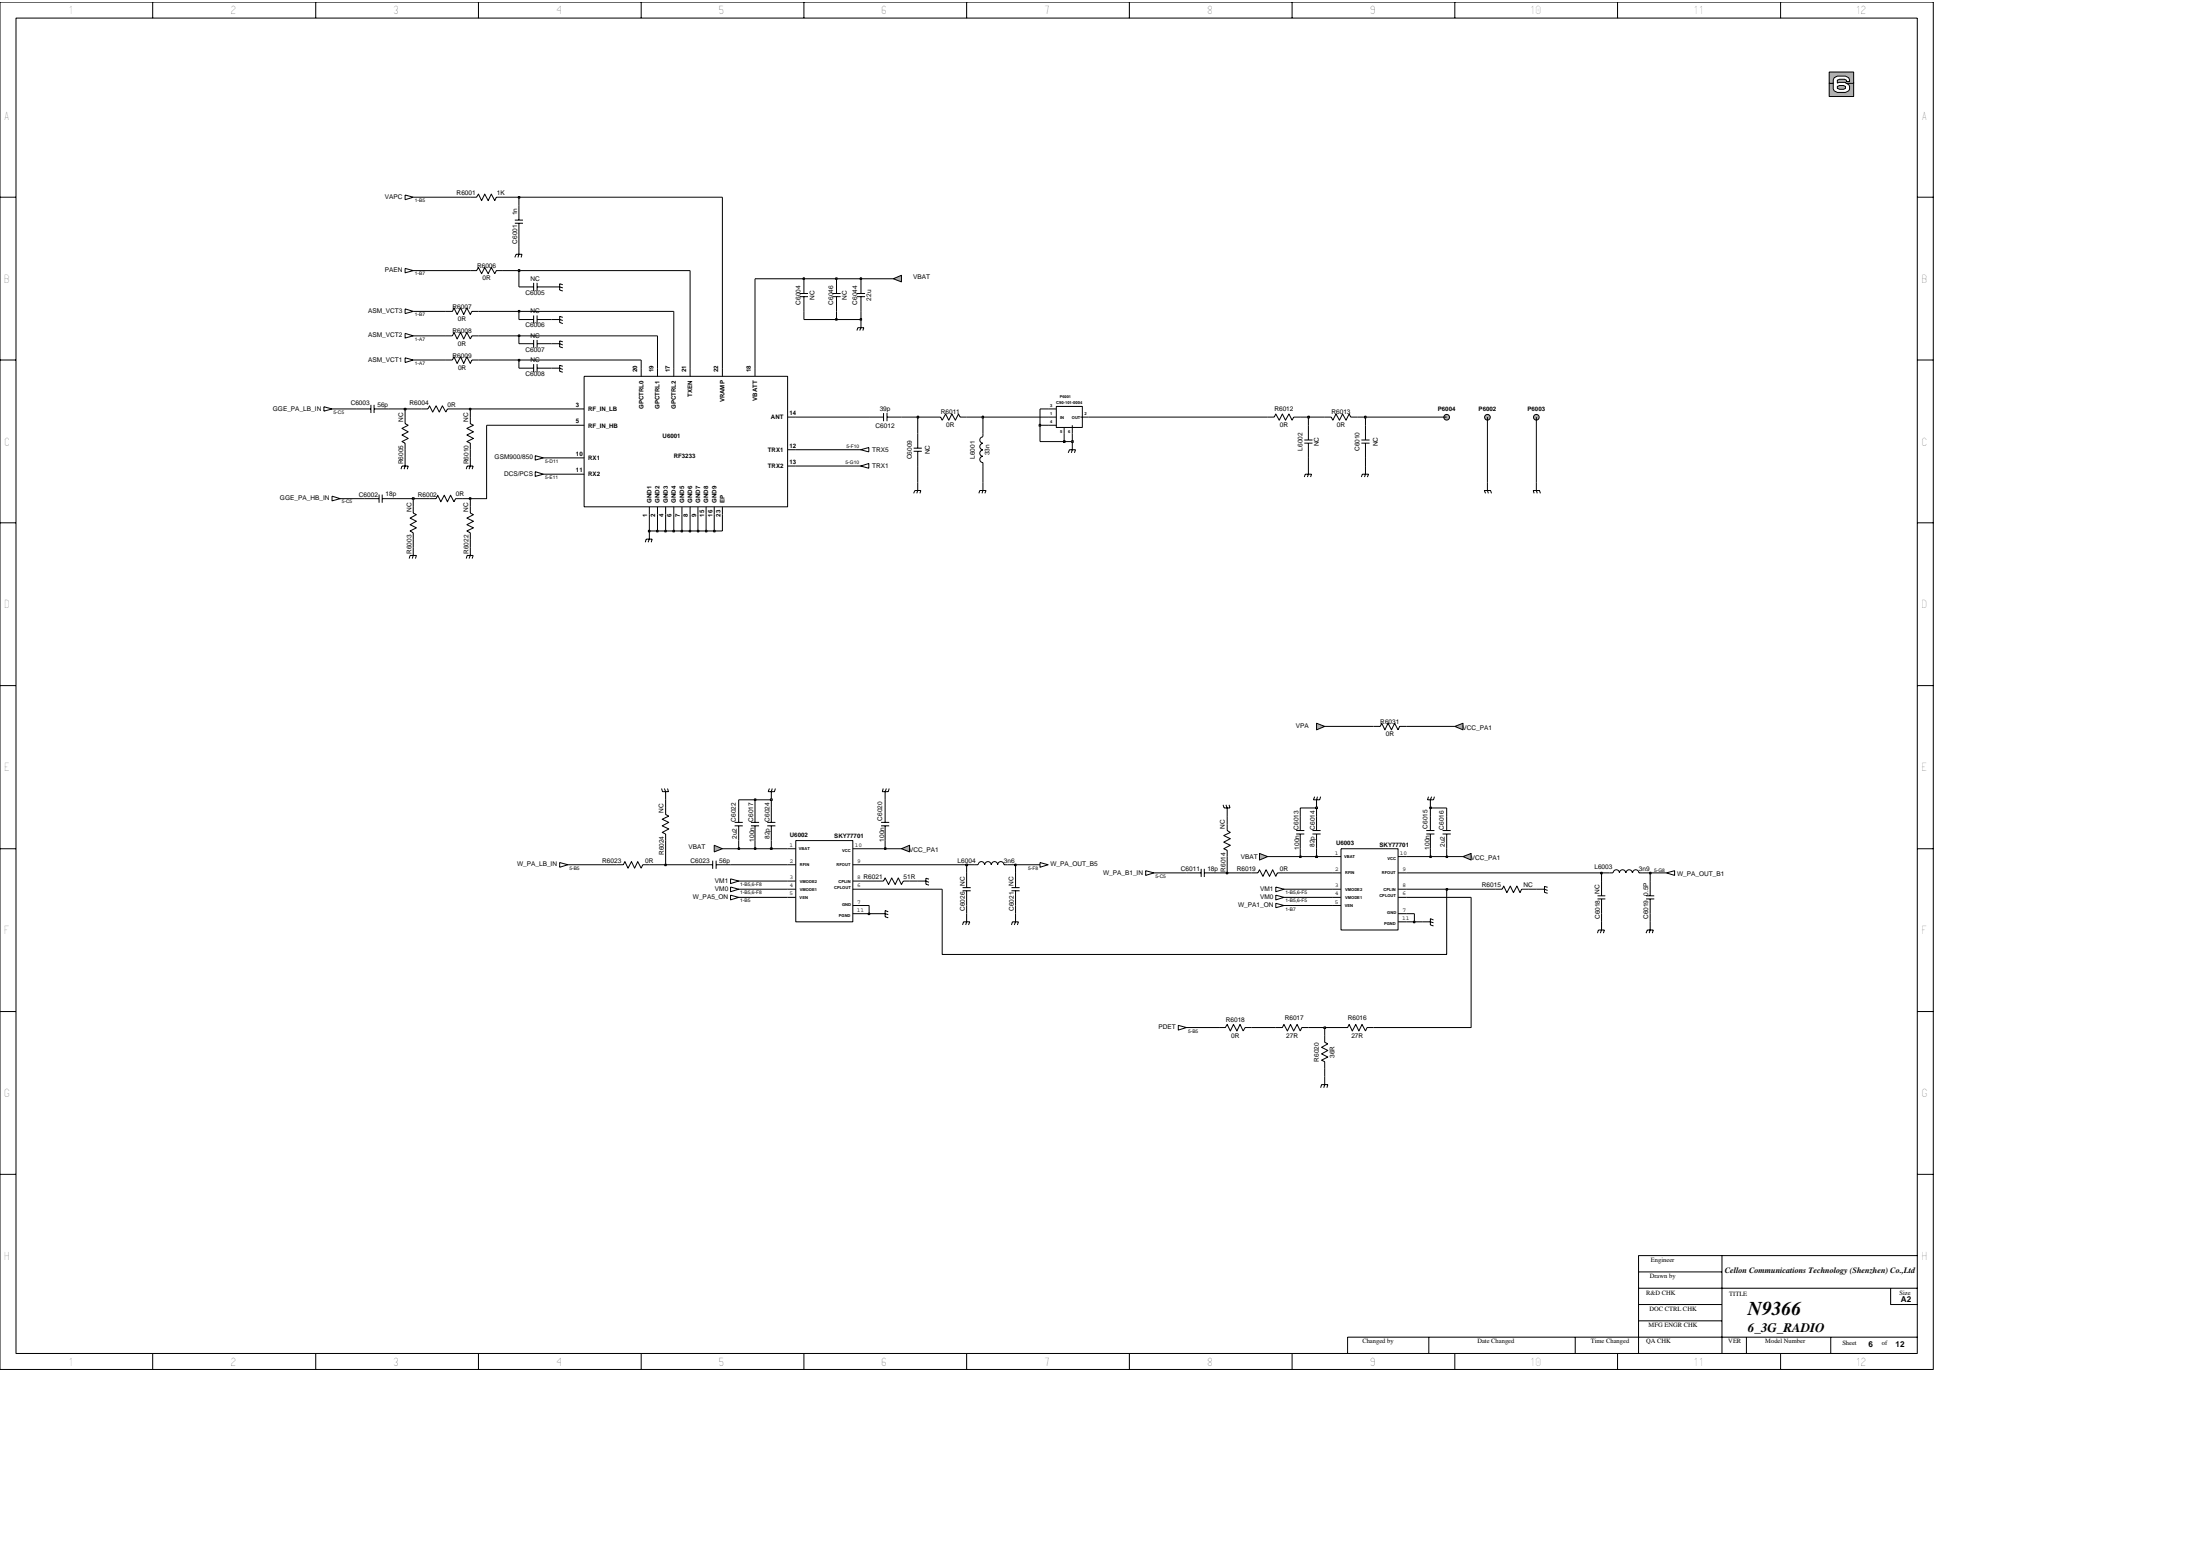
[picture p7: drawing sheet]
<svg xmlns="http://www.w3.org/2000/svg" width="297mm" height="210mm" viewBox="0 0 297 210" stroke-linecap="round" stroke-linejoin="round" font-family="sans-serif">
<path d="M101.4 111.4h1.1M101.4 111h1.1M101.9 109v2M101.9 111.4v2M103.6 111.4h1.1M103.6 111h1.1M104.1 109v2M104.1 111.4v2" fill="none" stroke="#000" stroke-width=".14"/>
<path d="M96.4 114.1l1.1 .4-1.1 .5z" fill="#b3b3b3"/>
<g fill="none" stroke="#000" stroke-width=".14">
<path d="M54.7 45l1.1 .3-1.1 .3zM54.7 41.7l1.1 .3-1.1 .3zM171.2 56.3h.8l.3-.4 .4 .8 .4-.8 .5 .8 .4-.8 .5 .8 .2-.4h.9M116.2 62.9l1.1-.3v.6zM176.1 64.4l.1-.4h.9l-.1 .4M176.7 62.9v1.1l-.2 .4M183.8 64.4l.1-.4h.9l-.2 .4M184.4 62.9v1.1l-.2 .4M200.6 66.6l-.2-.4h.9l.1 .4M200.8 65.1v1.1l.2 .4M75.6 116.4l1.1 .3-1.1 .3zM83.3 116.7h.9l.2-.4 .4 .9 .5-.9 .4 .9 .4-.9 .5 .9 .2-.5h.9"/>
<path d="M89.3 106.4l.2 .4h.8l-.2-.4M89.7 106.4l.2 .4v1.1M89.9 109v.9l.4 .2-.9 .5 .9 .4-.9 .4 .9 .5-.9 .4 .5 .3v.8M96.4 114.1l1.1 .4-1.1 .5zM103.9 106.4l-.2 .4h.9l.1-.4M104.3 106.4l-.2 .4v1.1M123.9 118.9h1.1l.4 .2M125.4 118.6l-.4-.1v.8l.4 .2M130 119.8h1.1M130.5 117.8v2M131.6 116.7h.4M132.1 116.7a.42 .42 0 0 1 .4-.4 .42 .42 0 0 1 .4 .4"/>
<path d="M133 116.7a.42 .42 0 0 1 .4-.4 .42 .42 0 0 1 .4 .4M133.9 116.7a.42 .42 0 0 1 .4-.4 .42 .42 0 0 1 .4 .4 .42 .42 0 0 1 .4-.4 .42 .42 0 0 1 .5 .4h.4M136.6 119.8h1.1M137.1 117.8v2M140.4 116.4l1.1 .3-1.1 .3zM130 120.2h1.1M130 124.8l.1-.4h.8l-.1 .4M130.5 120.2v2M130.5 123.3v1.1l-.1 .4M136.6 120.2h1.1M136.6 124.8l.1-.4h.8l-.1 .4M137.1 120.2v2"/>
<path d="M137.1 123.3v1.1l-.2 .4"/>
</g>
<circle cx="207.4" cy="56.3" r=".38" fill="#b3b3b3"/>
<g fill="none" stroke="#000" stroke-width=".14">
<path d="M207.1 66.6l-.1-.4h.9l.1 .4M207.4 65.1v1.1l.2 .4M192.6 112.6h1.1M192.6 112.1h1.1M193.1 110.1v2M193.1 112.6v1.9M209 119.7l-.5-.1v.8l.5 .2M172.3 121.9l1.1 .3-1.1 .3zM192 124.4h1.1l.4 .1M193.5 124.1l-.4-.1v.8l.4 .2M201.9 120h.9l.2-.4 .5 .9 .4-.9 .4 .9 .5-.9 .4 .9 .2-.5h.9M207.4 120h1.1l.5 .2"/>
<circle cx="207.4" cy="56.3" r=".38"/>
</g>
<path d="M197.5 115.6l1.1-.4v.9z" fill="#b3b3b3"/>
<path d="M175 112.6h1.1M175 112.1h1.1M175.6 110.1v2M175.6 112.6v1.9M177.2 112.6h1.1M177.2 112.1h1.1M177.8 110.1v2M177.8 112.6v1.9M197.5 115.6l1.1-.4v.9z" fill="none" stroke="#000" stroke-width=".14"/>
<path d="M170.1 115.2l1.1 .4-1.1 .5z" fill="#b3b3b3"/>
<g fill="none" stroke="#000" stroke-width=".14">
<path d="M108 39.6h1.1M108.5 37.6v2M48.1 55.2h2M50.1 54.6v1.1M50.5 55.2h2M50.5 54.6v1.1M56.9 55.2h.9l.2-.4 .4 .8 .5-.8 .4 .8 .4-.8 .5 .8 .2-.4h.9M70.1 46.4h2M72.1 45.9v1M72.5 45.9v1M72.5 46.4h2M74.5 43.1h1.1l.4 .2"/>
<path d="M74.5 49.7h1.1l.4 .2M76 42.8l-.4-.1v.8l.4 .2M76 49.4l-.4-.1v.8l.4 .1M108 40h1.1M108.5 40v2M115.7 44.6l.1-.4h.8l-.1 .4M116.2 43.1v1.1l-.1 .4M49.2 67.3h2M51.2 66.7v1.1M51.6 67.3h2M51.6 66.7v1.1M94.2 116.7h2"/>
<path d="M96.2 116.1v1.1M96.7 116.7h1.9M96.7 116.1v1.1M98.6 118.6l1.1 .3-1.1 .3zM98.6 119.7l1.1 .3-1.1 .3zM106.3 116.7h1.1M106.3 114.5h1.1M106.3 118.9h1.1M107.4 113.4h7.7v11h-7.7zM115.1 116.7h1.1M115.1 114.5h1.1M115.1 118.9h1.1"/>
<path d="M118.4 118.9h.9l.2-.4 .5 .9 .4-.9 .5 .9 .4-.9 .4 .9 .3-.5h.8M119 111.4h1.1M119 111h1.1M119.5 109v2M119.5 111.4v2M154.7 117.5l1.1 .3-1.1 .3zM169 117.8h.8l.3-.4 .4 .9 .4-.9 .5 .9 .4-.9 .5 .9 .2-.5h.9M170.1 115.2l1.1 .4-1.1 .5zM177.5 107.5l-.2 .4h.9l.1-.4M177.9 107.5l-.1 .4v1.1M216.2 118.9v2M217.3 117.8h.5"/>
<path d="M217.8 117.8a.42 .42 0 0 1 .4-.4 .42 .42 0 0 1 .5 .4 .42 .42 0 0 1 .4-.4 .42 .42 0 0 1 .4 .4M219.5 117.8a.42 .42 0 0 1 .5-.4 .42 .42 0 0 1 .4 .4M220.4 117.8a.42 .42 0 0 1 .5-.4 .42 .42 0 0 1 .4 .4h.4M222.8 118.9v2M98.6 120.8l1.1 .3-1.1 .3zM106.3 121.1h1.1M106.3 120h1.1M115.1 122.2h1.1M115.1 120h1.1M115.1 123.3h1.1M118.4 123.3h1.1l.4 .1M119.9 123l-.4-.1v.8l.4 .2"/>
<path d="M181.1 138.7h.8l.3-.5 .4 .9 .4-.9 .5 .9 .4-.9 .5 .9 .2-.4h.9M215.7 121.3h1M215.7 120.9h1M216.2 121.3v2M222.2 121.3h1.2M222.2 120.9h1.2M222.2 125.9l.2-.4h.8l-.1 .4M222.8 121.3v2M222.8 124.4v1.1l-.1 .4"/>
</g>
<path d="M121.7 114.5l1.1-.4v.9z" fill="#b3b3b3"/>
<g fill="none" stroke="#000" stroke-width=".14">
<path d="M115.7 39.6h1.1M116.2 37.6v2M115.7 40h1.1M116.2 40v2M55.8 68.4v.8l.4 .3-.8 .4 .8 .4-.8 .5 .8 .4-.8 .5 .4 .2v.9M58 67.3h.9l.2-.5 .4 .9 .5-.9 .4 .9 .4-.9 .5 .9 .2-.4h.9M62.9 63.3l.2-.4h.8l-.1 .4M62.9 75.4l.2-.4h.8l-.1 .4M63.5 68.4v.8l.4 .3-.9 .4 .9 .4-.9 .5 .9 .4-.9 .5 .5 .2v.9M63.5 61.8v1.1l-.2 .4M63.5 73.9v1.1l-.2 .4M72.3 61.5l1.1 .3-1.1 .3z"/>
<path d="M72.3 63.7l1.1 .3-1.1 .3zM87.1 73.2l.1-.4h.9l-.2 .4M87.7 71.7v1.1l-.2 .4M99.2 111.4h1.1M99.2 111h1.1M99.7 109v2M99.7 111.4v2M119.3 106.4l-.2 .4h.8l.2-.4M119.7 106.4l-.2 .4v1.1M121.7 114.5l1.1-.4v.9z"/>
</g>
<path d="M120.6 37.6l1.1-.4v.8z" fill="#b3b3b3"/>
<path d="M112.4 39.6h1.1M112.9 37.6v2M120.6 37.6l1.1-.4v.8zM112.4 40h1.1M112.9 40v2M116.2 60.7l1.1-.3v.6zM165.1 108.6l.2 .4h.8l-.2-.4M165.5 108.6l.2 .4v1.1M165.7 111.2v.9l.4 .2-.9 .5 .9 .4-.9 .5 .9 .4-.9 .4 .5 .3v.8M215.7 125.9l.1-.4h.8l-.1 .4M216.2 124.4v1.1l-.1 .4" fill="none" stroke="#000" stroke-width=".14"/>
<path d="M177.8 97.6l1.1 .4-1.1 .5z" fill="#b3b3b3"/>
<path d="M183.8 59.8h1.1M183.8 59.4h1.1M184.4 57.4v2M184.4 59.8v2M177.8 97.6l1.1 .4-1.1 .5z" fill="none" stroke="#000" stroke-width=".14"/>
<circle cx="195.3" cy="56.3" r=".38" fill="#b3b3b3"/>
<g fill="none" stroke="#000" stroke-width=".14">
<path d="M60.2 48.6h.9l.2-.4 .4 .9 .5-.9 .4 .9 .4-.9 .5 .9 .2-.5h.9M126.1 56.3h.9l.2 .4 .5-.8 .4 .8 .4-.8 .5 .8 .4-.8 .2 .4h.9M132.7 59a.42 .42 0 0 0-.4 .4 .42 .42 0 0 0 .4 .4M132.7 59.8a.42 .42 0 0 0-.4 .5 .42 .42 0 0 0 .4 .4M132.7 58.5v.4M141.5 56.3h1.1M141.5 55.2h1.1M141.5 57.4h1.1M142.6 54.8h3.5v2.9h-3.5zM143.7 57.7v.8M144.8 57.4v1.1M144.8 59.6v1.1l-.1 .4"/>
<path d="M145.9 56.3h1.1M132.2 66.6l.1-.4h.8l-.1 .4M132.7 60.7a.42 .42 0 0 0-.4 .5 .42 .42 0 0 0 .4 .4 .42 .42 0 0 0-.4 .4 .42 .42 0 0 0 .4 .4v.5M132.7 65.1v1.1l-.1 .4M144.2 61.1l.2-.4h.8l-.1 .4M185.5 98h.9l.2-.4 .4 .9 .4-.9 .5 .9 .4-.9 .5 .9 .2-.5h.9M160.2 117.8h2M162.2 117.2v1.1M162.6 117.8h2M162.6 117.2v1.1M172.3 119.7l1.1 .3-1.1 .3zM180 117.8h1.1"/>
<path d="M180 115.6h1.1M181.1 114.5h7.7v11h-7.7zM188.8 117.8h1.1M188.8 115.6h1.1M192.9 107.5l-.2 .4h.8l.2-.4M193.3 107.5l-.2 .4v1.1M194.8 112.6h1.1M194.8 112.1h1.1M195.3 110.1v2M195.3 112.6v1.9M159.1 138.4l1.1 .3-1.1 .3zM164.6 138.7h.8l.3-.5 .4 .9 .4-.9 .5 .9 .4-.9 .5 .9 .2-.4h.9"/>
<path d="M172.3 138.7h.8l.3-.5 .4 .9 .4-.9 .5 .9 .4-.9 .5 .9 .2-.4h.9M172.3 120.8l1.1 .3-1.1 .3zM178.9 139.8v.9l.4 .2-.9 .4 .9 .5-.9 .4 .9 .4-.9 .5 .5 .2v.9M180 122.2h1.1M180 120h1.1M180 121.1h1.1M188.8 120h1.1M188.8 123.3h1.1M188.8 121.1h1.1M188.8 124.4h1.1M178.3 146.8l.1-.4h.9l-.1 .4M178.9 145.3v1.1l-.2 .4"/>
<circle cx="195.3" cy="56.3" r=".38"/>
</g>
<path d="M196.4 98l1.1-.4v.9z" fill="#b3b3b3"/>
<g fill="none" stroke="#000" stroke-width=".14">
<path d="M54.7 36.2l1.1 .3-1.1 .3zM54.7 26.3l1.1 .3-1.1 .4zM63.5 26.6h.8l.3-.4 .4 .9 .4-.9 .5 .9 .4-.9 .5 .9 .2-.5h.9M63.5 36.5h.8l.3-.4 .4 .8 .4-.8 .5 .8 .4-.8 .5 .8 .2-.4h.9M69.5 30.1h1.1M69.5 29.7h1.1M69.5 34.7l.2-.4h.8l-.1 .4M70.1 27.7v2M70.1 30.1v2M70.1 33.2v1.1l-.2 .4M70.1 38.7h2M72.1 38.2v1.1"/>
<path d="M72.5 38.2v1.1M72.5 38.7h3.1l.4 .1M76 38.4l-.4-.1v.8l.4 .2M54.7 48.3l1.1 .3-1.1 .3zM117.3 56.3h2M119.3 55.7v1.1M119.8 56.3h1.9M119.8 55.7v1.1M178.9 56.3h.8l.3 .4 .4-.8 .4 .8 .5-.8 .4 .8 .5-.8 .2 .4h.9M54.1 63.3l.2-.4h.8l-.1 .4M54.7 61.8v1.1l-.1 .4M123.4 66.6l.1-.4h.8l-.1 .4"/>
<path d="M123.9 65.1v1.1l-.1 .4M196.4 98l1.1-.4v.9zM225 117.8l1.1-.3v.6z"/>
</g>
<path d="M248.1 11.7l.3-.2h.5l.3 .2v.2l-.3 .2h-.5l-.3-.2z" fill-rule="evenodd" fill="#b3b3b3"/>
<path d="M248.1 11.7l.3-.2h.5l.3 .2v.2l-.3 .2h-.5l-.3-.2z" fill="none" stroke="#000" stroke-width=".14"/>
<path d="M247 11.2h.5v.8l.1 .3 .5 .2h1.1l.4-.2 .1-.2v-.4l-.1-.2-.5-.4h1.2v1.9h-3.3z" fill-rule="evenodd" fill="#b3b3b3"/>
<path d="M247 11.2h.5v.8l.1 .3 .5 .2h1.1l.4-.2 .1-.2v-.4l-.1-.2-.5-.4h1.2v1.9h-3.3z" fill="none" stroke="#000" stroke-width=".14"/>
<path d="M247 9.7h3.3v1.5h-1l-.2-.1-1 .1v-.4l.3-.1h.6l.3 .1v.2h.4l-.1-.5-.4-.2h-1.1l-.5 .2-.1 .3v.4h-.5z" fill-rule="evenodd" fill="#b3b3b3"/>
<path d="M247 9.7h3.3v1.5h-1l-.2-.1-1 .1v-.4l.3-.1h.6l.3 .1v.2h.4l-.1-.5-.4-.2h-1.1l-.5 .2-.1 .3v.4h-.5zM60.2 42h.9l.2-.4 .4 .8 .5-.8 .4 .8 .4-.8 .5 .8 .2-.4h.9M123.9 58.5v2M176.1 59.8h1.1M176.1 59.4h1.1M176.7 57.4v2M176.7 59.8v2M123.4 60.9h1.1M123.4 60.5h1.1M123.9 60.9v2" fill="none" stroke="#000" stroke-width=".14"/>
<circle cx="200.8" cy="56.3" r=".38" fill="#b3b3b3"/>
<g fill="none" stroke="#000" stroke-width=".14">
<path d="M43.7 54.9l1.1 .3-1.1 .3zM54.7 56.3v.9l.4 .2-.8 .4 .8 .5-.8 .4 .8 .5-.8 .4 .4 .2v.9M60.2 45.3h.9l.2-.4 .4 .8 .5-.8 .4 .8 .4-.8 .5 .8 .2-.4h.9M63.5 56.3v.9l.4 .2-.9 .4 .9 .5-.9 .4 .9 .5-.9 .4 .5 .2v.9M70.1 43.1h2M70.1 49.7h2M72.1 42.6v1.1M72.1 49.1v1.1M72.5 42.6v1.1M72.5 49.1v1.1M72.5 43.1h2M72.5 49.7h2"/>
<path d="M74.5 46.4h1.1l.4 .2M76 46.1l-.4-.1v.8l.4 .1M77.8 55.2h1.1M77.8 57.4h1.1M78.9 50.8h27.4v17.6h-27.4zM86.6 49.7v1.1M88.8 49.7v1.1M91 49.7v1.1M93.2 49.7v1.1M97.5 49.7v1.1M101.9 49.7v1.1M106.3 56.3h1.1"/>
<path d="M44.8 67l1.1 .3-1.1 .3zM55.2 75.4l.2-.4h.8l-.1 .4M55.8 73.9v1.1l-.1 .4M77.8 61.8h1.1M77.8 64h1.1M87.7 68.4v1.1M88.8 68.4v1.1M89.9 68.4v1.1M91 68.4v1.1M92.1 68.4v1.1M93.2 68.4v1.1M94.2 68.4v1.1"/>
<path d="M95.3 68.4v1.1M96.4 68.4v1.1M97.5 68.4v1.1M106.3 62.9h1.1M106.3 60.7h1.1M160.2 138.7h4.4M169 138.7h3.3M176.7 138.7h2.2v1.1M178.9 144.2v1.1"/>
<circle cx="200.8" cy="56.3" r=".38"/>
</g>
<path d="M178.7 138.6h.3v.2h-.3z" fill="#c2c2c2"/>
<path d="M127.2 120v8.8h68.1v-8.8M178.7 138.6h.3v.2h-.3zM178.9 138.7h2.2M189.9 124.4h1.1M198.6 121.1v17.6h-13.1" fill="none" stroke="#000" stroke-width=".14"/>
<path d="M190.8 124.3h.3v.2h-.3z" fill="#c2c2c2"/>
<path d="M116.2 123.3h1.1M190.8 124.3h.3v.2h-.3zM191 123.3v1.1h1M216.2 123.3v1.1M222.8 123.3v1.1" fill="none" stroke="#000" stroke-width=".14"/>
<path d="M117.2 123.2h.2v.2h-.2z" fill="#c2c2c2"/>
<g fill="none" stroke="#000" stroke-width=".14">
<path d="M99.7 121.1h6.6M99.7 120h6.6M116.2 122.2h1.1v1.1h1.1M116.2 120h11M117.2 123.2h.2v.2h-.2zM130.5 122.2v1.1M137.1 122.2v1.1M173.4 122.2h6.6M173.4 121.1h6.6M173.4 120h6.6M189.9 123.3h1.1M189.9 121.1h8.7"/>
<path d="M189.9 120h5.4"/>
</g>
<path d="M195.2 119.9h.3v.2h-.3z" fill="#c2c2c2"/>
<path d="M99.7 118.9h6.6M116.2 118.9h2.2M122.8 118.9h1.1M130.5 116.7v1.1M137.1 116.7v1.1M155.8 117.8h4.4M164.6 117.8h1.1M195.2 119.9h.3v.2h-.3zM216.2 117.8v1.1M222.8 117.8v1.1M195.3 120h6.6M206.3 120h1.1" fill="none" stroke="#000" stroke-width=".14"/>
<path d="M165.6 117.7h.2v.2h-.2z" fill="#c2c2c2"/>
<path d="M165.6 117.7h.2v.2h-.2zM165.7 115.6v2.2h3.3M173.4 117.8h6.6M189.9 117.8h26.3" fill="none" stroke="#000" stroke-width=".14"/>
<path d="M216.1 117.7h.2v.2h-.2z" fill="#c2c2c2"/>
<path d="M216.1 117.7h.2v.2h-.2zM216.2 117.8h1.1M221.7 117.8h1.1" fill="none" stroke="#000" stroke-width=".14"/>
<path d="M222.7 117.7h.2v.2h-.2z" fill="#c2c2c2"/>
<path d="M76.7 116.7h6.6M87.7 116.7h2.2M222.7 117.7h.2v.2h-.2zM222.8 117.8h2.2" fill="none" stroke="#000" stroke-width=".14"/>
<path d="M89.7 116.6h.3v.2h-.3z" fill="#c2c2c2"/>
<path d="M89.7 116.6h.3v.2h-.3zM89.9 113.4v3.3h4.3M98.6 116.7h7.7M116.2 116.7h14.3" fill="none" stroke="#000" stroke-width=".14"/>
<path d="M130.4 116.6h.2v.2h-.2z" fill="#c2c2c2"/>
<path d="M130.4 116.6h.2v.2h-.2zM130.5 116.7h1.1M136 116.7h1.1" fill="none" stroke="#000" stroke-width=".14"/>
<path d="M137 116.6h.2v.2h-.2z" fill="#c2c2c2"/>
<path d="M137 116.6h.2v.2h-.2zM137.1 116.7h3.3M171.2 115.6h4.4" fill="none" stroke="#000" stroke-width=".14"/>
<path d="M175.5 115.5h.2v.2h-.2z" fill="#c2c2c2"/>
<path d="M175.5 115.5h.2v.2h-.2zM175.6 114.5v1.1h2.2" fill="none" stroke="#000" stroke-width=".14"/>
<path d="M177.6 115.5h.3v.2h-.3z" fill="#c2c2c2"/>
<path d="M177.6 115.5h.3v.2h-.3zM177.8 114.5v1.1h2.2M189.9 115.6h3.2" fill="none" stroke="#000" stroke-width=".14"/>
<path d="M193 115.5h.3v.2h-.3z" fill="#c2c2c2"/>
<path d="M193 115.5h.3v.2h-.3zM193.1 114.5v1.1h2.2" fill="none" stroke="#000" stroke-width=".14"/>
<path d="M195.2 115.5h.3v.2h-.3z" fill="#c2c2c2"/>
<path d="M97.5 114.5h2.2M195.2 115.5h.3v.2h-.3zM195.3 114.5v1.1h2.2" fill="none" stroke="#000" stroke-width=".14"/>
<path d="M99.7 114.4h.2v.2h-.2z" fill="#c2c2c2"/>
<path d="M99.7 114.4h.2v.2h-.2zM99.7 113.4v1.1h2.2" fill="none" stroke="#000" stroke-width=".14"/>
<path d="M101.9 114.4h.2v.2h-.2z" fill="#c2c2c2"/>
<path d="M101.9 114.4h.2v.2h-.2zM101.9 113.4v1.1h2.2" fill="none" stroke="#000" stroke-width=".14"/>
<path d="M104 114.4h.3v.2h-.3z" fill="#c2c2c2"/>
<path d="M104 114.4h.3v.2h-.3zM104.1 113.4v1.1h2.2M116.2 114.5h3.3" fill="none" stroke="#000" stroke-width=".14"/>
<path d="M119.4 114.4h.2v.2h-.2z" fill="#c2c2c2"/>
<path d="M89.9 107.9v1.1M99.7 107.9v1.1M101.9 107.9v1.1M104.1 107.9v1.1M119.4 114.4h.2v.2h-.2zM119.5 113.4v1.1h2.2M119.5 107.9v1.1M165.7 110.1v1.1M175.6 110.1v-1.1h2.2v1.1M193.1 109v1.1M195.3 109v1.1" fill="none" stroke="#000" stroke-width=".14"/>
<path d="M177.6 108.9h.3v.2h-.3z" fill="#c2c2c2"/>
<path d="M177.6 108.9h.3v.2h-.3z" fill="none" stroke="#000" stroke-width=".14"/>
<path d="M193 108.9h.3v.2h-.3z" fill="#c2c2c2"/>
<path d="M99.7 107.9h2.2M193 108.9h.3v.2h-.3zM193.1 109h2.2" fill="none" stroke="#000" stroke-width=".14"/>
<path d="M101.9 107.8h.2v.2h-.2z" fill="#c2c2c2"/>
<path d="M101.9 107.8h.2v.2h-.2zM101.9 107.9h2.2" fill="none" stroke="#000" stroke-width=".14"/>
<path d="M104 107.8h.3v.2h-.3z" fill="#c2c2c2"/>
<path d="M55.8 72.8v1.1M63.5 72.8v1.1M178.9 98h6.6M189.9 98h6.5M104 107.8h.3v.2h-.3z" fill="none" stroke="#000" stroke-width=".14"/>
<path d="M87.5 71.6h.3v.2h-.3z" fill="#c2c2c2"/>
<path d="M87.5 71.6h.3v.2h-.3zM87.7 69.5v2.2h1.1" fill="none" stroke="#000" stroke-width=".14"/>
<path d="M88.6 71.6h.3v.2h-.3z" fill="#c2c2c2"/>
<path d="M88.6 71.6h.3v.2h-.3zM88.8 69.5v2.2h1.1" fill="none" stroke="#000" stroke-width=".14"/>
<path d="M89.7 71.6h.3v.2h-.3z" fill="#c2c2c2"/>
<path d="M89.7 71.6h.3v.2h-.3zM89.9 69.5v2.2h1.1" fill="none" stroke="#000" stroke-width=".14"/>
<path d="M90.8 71.6h.3v.2h-.3z" fill="#c2c2c2"/>
<path d="M90.8 71.6h.3v.2h-.3zM91 69.5v2.2h1.1" fill="none" stroke="#000" stroke-width=".14"/>
<path d="M91.9 71.6h.3v.2h-.3z" fill="#c2c2c2"/>
<path d="M91.9 71.6h.3v.2h-.3zM92.1 69.5v2.2h1.1" fill="none" stroke="#000" stroke-width=".14"/>
<path d="M93 71.6h.3v.2h-.3z" fill="#c2c2c2"/>
<path d="M93 71.6h.3v.2h-.3zM93.2 69.5v2.2h1" fill="none" stroke="#000" stroke-width=".14"/>
<path d="M94.1 71.6h.3v.2h-.3z" fill="#c2c2c2"/>
<path d="M94.1 71.6h.3v.2h-.3zM94.2 69.5v2.2h1.1" fill="none" stroke="#000" stroke-width=".14"/>
<path d="M95.2 71.6h.3v.2h-.3z" fill="#c2c2c2"/>
<path d="M95.2 71.6h.3v.2h-.3zM95.3 69.5v2.2h1.1" fill="none" stroke="#000" stroke-width=".14"/>
<path d="M96.4 71.6h.2v.2h-.2z" fill="#c2c2c2"/>
<path d="M45.9 67.3h3.3M53.6 67.3h2.2v1.1M63.5 67.3v1.1M96.4 71.6h.2v.2h-.2zM96.4 69.5v2.2h1.1v-2.2" fill="none" stroke="#000" stroke-width=".14"/>
<path d="M55.7 67.2h.2v.2h-.2z" fill="#c2c2c2"/>
<path d="M55.7 67.2h.2v.2h-.2zM55.8 67.3h2.2M62.4 67.3h1.1" fill="none" stroke="#000" stroke-width=".14"/>
<path d="M63.4 67.2h.2v.2h-.2z" fill="#c2c2c2"/>
<g fill="none" stroke="#000" stroke-width=".14">
<path d="M65.7 57.4v9.9h-2.2M140.4 57.4v2.2h3.3M200.8 56.3v8.8M207.4 56.3v8.8M54.7 60.7v1.1M63.4 67.2h.2v.2h-.2zM63.5 60.7v1.1M73.4 64h4.4M73.4 61.8h4.4M107.4 62.9h8.8M107.4 60.7h8.8M123.9 62.9v2.2"/>
<path d="M132.7 62.9v2.2M176.7 61.8v1.1M184.4 61.8v1.1"/>
</g>
<path d="M143.6 59.5h.2v.2h-.2z" fill="#c2c2c2"/>
<path d="M143.6 59.5h.2v.2h-.2zM143.7 58.5v1.1h1.1" fill="none" stroke="#000" stroke-width=".14"/>
<path d="M144.7 59.5h.2v.2h-.2z" fill="#c2c2c2"/>
<path d="M65.7 57.4h12.1M123.9 56.3v2.2M132.7 56.3v2.2M144.7 59.5h.2v.2h-.2zM144.8 58.5v1.1" fill="none" stroke="#000" stroke-width=".14"/>
<path d="M140.3 57.3h.2v.2h-.2z" fill="#c2c2c2"/>
<path d="M54.7 55.2v1.1M63.5 55.2v1.1M107.4 56.3h9.9M121.7 56.3h2.2M140.3 57.3h.2v.2h-.2zM140.4 55.2v2.2h1.1M176.7 56.3v1.1M184.4 56.3v1.1" fill="none" stroke="#000" stroke-width=".14"/>
<path d="M123.8 56.2h.2v.2h-.2z" fill="#c2c2c2"/>
<path d="M123.8 56.2h.2v.2h-.2zM123.9 56.3h2.2M130.5 56.3h2.2" fill="none" stroke="#000" stroke-width=".14"/>
<path d="M132.6 56.2h.2v.2h-.2z" fill="#c2c2c2"/>
<path d="M132.6 56.2h.2v.2h-.2zM132.7 56.3h8.8M147 56.3h24.2M175.6 56.3h1.1" fill="none" stroke="#000" stroke-width=".14"/>
<path d="M176.6 56.2h.2v.2h-.2z" fill="#c2c2c2"/>
<path d="M176.6 56.2h.2v.2h-.2zM176.7 56.3h2.2M183.3 56.3h1.1" fill="none" stroke="#000" stroke-width=".14"/>
<path d="M184.2 56.2h.2v.2h-.2z" fill="#c2c2c2"/>
<path d="M44.8 55.2h3.3M52.5 55.2h2.2M184.2 56.2h.2v.2h-.2zM184.4 56.3h10.9" fill="none" stroke="#000" stroke-width=".14"/>
<path d="M54.6 55.1h.2v.2h-.2z" fill="#c2c2c2"/>
<path d="M54.6 55.1h.2v.2h-.2zM54.7 55.2h2.2M61.3 55.2h2.2" fill="none" stroke="#000" stroke-width=".14"/>
<path d="M63.4 55.1h.2v.2h-.2z" fill="#c2c2c2"/>
<path d="M93.2 36.5v13.2M97.5 26.6v23.1M101.9 37.6v12.1M55.8 48.6h4.4M63.4 55.1h.2v.2h-.2zM63.5 55.2h14.3M64.6 48.6h5.5v1.1M86.6 48.6v1.1M88.8 45.3v4.4M91 42v7.7M140.4 55.2h1.1" fill="none" stroke="#000" stroke-width=".14"/>
<path d="M70 48.5h.2v.2h-.2z" fill="#c2c2c2"/>
<path d="M55.8 45.3h4.4M64.6 45.3h5.5v1.1M70 48.5h.2v.2h-.2zM70.1 48.6h16.5" fill="none" stroke="#000" stroke-width=".14"/>
<path d="M70 45.2h.2v.2h-.2z" fill="#c2c2c2"/>
<path d="M70 45.2h.2v.2h-.2zM70.1 45.3h18.7M70.1 42v1.1M108.5 42v1.1h4.4" fill="none" stroke="#000" stroke-width=".14"/>
<path d="M112.8 43h.2v.2h-.2z" fill="#c2c2c2"/>
<path d="M112.8 43h.2v.2h-.2zM112.9 42v1.1h3.3" fill="none" stroke="#000" stroke-width=".14"/>
<path d="M116.1 43h.2v.2h-.2z" fill="#c2c2c2"/>
<path d="M55.8 42h4.4M64.6 42h5.5M116.1 43h.2v.2h-.2zM116.2 42v1.1" fill="none" stroke="#000" stroke-width=".14"/>
<path d="M70 41.9h.2v.2h-.2z" fill="#c2c2c2"/>
<path d="M70.1 36.5v2.2M101.9 37.6h6.6M70 41.9h.2v.2h-.2zM70.1 42h20.9" fill="none" stroke="#000" stroke-width=".14"/>
<path d="M108.4 37.5h.2v.2h-.2z" fill="#c2c2c2"/>
<path d="M108.4 37.5h.2v.2h-.2zM108.5 37.6h4.4" fill="none" stroke="#000" stroke-width=".14"/>
<path d="M112.8 37.5h.2v.2h-.2z" fill="#c2c2c2"/>
<path d="M112.8 37.5h.2v.2h-.2zM112.9 37.6h3.3" fill="none" stroke="#000" stroke-width=".14"/>
<path d="M116.1 37.5h.2v.2h-.2z" fill="#c2c2c2"/>
<path d="M55.8 36.5h7.7M67.9 36.5h2.2M116.1 37.5h.2v.2h-.2zM116.2 37.6h4.4" fill="none" stroke="#000" stroke-width=".14"/>
<path d="M70 36.4h.2v.2h-.2z" fill="#c2c2c2"/>
<path d="M55.8 26.6h7.7M67.9 26.6h2.2v1.1M70 36.4h.2v.2h-.2zM70.1 36.5h23.1M70.1 32.1v1.1" fill="none" stroke="#000" stroke-width=".14"/>
<path d="M70 26.5h.2v.2h-.2z" fill="#c2c2c2"/>
<g fill="none" stroke="#000" stroke-width=".14">
<path d="M0 .3h261v184.5h-261zM2.2 2.4h256.7v180.3h-256.7zM20.6 .3v2.1M42.6 .3v2.1M64.6 .3v2.1M86.6 .3v2.1M108.5 .3v2.1M130.5 .3v2.1M152.5 .3v2.1M174.5 .3v2.1M196.4 .3v2.1M218.4 .3v2.1"/>
<path d="M240.4 .3v2.1M0 26.6h2.2M70 26.5h.2v.2h-.2zM70.1 26.6h27.4M258.9 26.6h2.1M0 48.6h2.2M258.9 48.6h2.1M0 70.6h2.2M258.9 70.6h2.1M0 92.5h2.2M258.9 92.5h2.1M0 114.5h2.2"/>
<path d="M258.9 114.5h2.1M0 136.5h2.2M258.9 136.5h2.1M0 158.5h2.2M258.9 158.5h2.1M221.2 171.6h11.3M221.2 173.8h37.7M221.2 176.1h11.3M221.2 178.3h11.3M232.5 169.4v13.3M255.3 173.8v2.3h3.6M258.9 169.4h-37.7v13.3"/>
<path d="M20.6 182.7v2.1M42.6 182.7v2.1M64.6 182.7v2.1M86.6 182.7v2.1M108.5 182.7v2.1M130.5 182.7v2.1M152.5 182.7v2.1M174.5 182.7v2.1M192.9 180.5v2.2M196.4 182.7v2.1M212.7 180.5v2.2M218.4 182.7v2.1"/>
<path d="M235.8 180.5v2.2M240.4 182.7v2.1M247.2 180.5v2.2M258.9 180.5h-77v2.2"/>
</g>
<text font-size="2.6" x="236" y="177.5">N9366</text>
<text font-size="1.8" x="236" y="179.8">6_3G_RADIO</text>
<g font-size="1.1">
<text x="9.3" y="1.9">1</text>
<text x="31.2" y="1.9">2</text>
<text x="53.2" y="1.9">3</text>
<text x="75.1" y="1.9">4</text>
<text x="97.1" y="1.9">5</text>
<text x="119.1" y="1.9">6</text>
<text x="141.1" y="1.9">7</text>
<text x="163.1" y="1.9">8</text>
<text x="185" y="1.9">9</text>
<text x="206.7" y="1.9">10</text>
<text x="228.7" y="1.9">11</text>
<text x="250.6" y="1.9">12</text>
<text x=".6" y="16.2">A</text>
<text x="259.5" y="16.2">A</text>
<text x=".6" y="38.2">B</text>
<text x="259.5" y="38.2">B</text>
<text x=".6" y="60.1">C</text>
<text x="259.5" y="60.1">C</text>
<text x=".6" y="82.1">D</text>
<text x="259.5" y="82.1">D</text>
<text x=".6" y="104.1">E</text>
<text x="259.5" y="104.1">E</text>
<text x=".6" y="126.1">F</text>
<text x="259.5" y="126.1">F</text>
<text x=".6" y="148">G</text>
<text x="259.5" y="148">G</text>
<text x=".6" y="170">H</text>
<text x="232.9" y="171.8">Cellon Communications Technology (Shenzhen) Co.,Ltd</text>
<text x="259.5" y="170">H</text>
<text x="256.7" y="175.8">A2</text>
<text x="9.3" y="184.3">1</text>
<text x="31.2" y="184.3">2</text>
<text x="53.2" y="184.3">3</text>
<text x="75.1" y="184.3">4</text>
<text x="97.1" y="184.3">5</text>
<text x="119.1" y="184.3">6</text>
<text x="141.1" y="184.3">7</text>
<text x="163.1" y="184.3">8</text>
<text x="185" y="184.3">9</text>
<text x="206.7" y="184.3">10</text>
<text x="228.7" y="184.3">11</text>
<text x="250.6" y="184.3">12</text>
<text x="252.3" y="181.7">6</text>
<text x="255.9" y="181.7">12</text>
</g>
<g font-size=".9">
<text x="52" y="26.8">VAPC</text>
<text x="61.7" y="26.4">R6001</text>
<text x="67.1" y="26.4">1K</text>
<text x="69.8" y="29" transform="rotate(-90 69.8 29)">1n</text>
<text x="69.8" y="32.9" transform="rotate(-90 69.8 32.9)">C6001</text>
<text x="52" y="36.7">PAEN</text>
<text x="61.1" y="41.7">R6007</text>
<text x="64.4" y="36.2">R6006</text>
<text x="65.1" y="37.8">0R</text>
<text x="71" y="39.8">C6005</text>
<text x="71.6" y="37.9">NC</text>
<text x="108.1" y="41.1" transform="rotate(-90 108.1 41.1)">C6004</text>
<text x="110" y="40.5" transform="rotate(-90 110 40.5)">NC</text>
<text x="112.5" y="41.1" transform="rotate(-90 112.5 41.1)">C6046</text>
<text x="114.3" y="40.5" transform="rotate(-90 114.3 40.5)">NC</text>
<text x="115.7" y="41.1" transform="rotate(-90 115.7 41.1)">C6044</text>
<text x="117.6" y="40.6" transform="rotate(-90 117.6 40.6)">22u</text>
<text x="123.3" y="37.7">VBAT</text>
<text x="49.7" y="42.2">ASM_VCT3</text>
<text x="49.7" y="45.5">ASM_VCT2</text>
<text x="61.1" y="45">R6008</text>
<text x="61.8" y="43.3">0R</text>
<text x="61.8" y="46.6">0R</text>
<text x="71" y="44.2">C6006</text>
<text x="71" y="47.5">C6007</text>
<text x="71.6" y="42.3">NC</text>
<text x="71.6" y="45.6">NC</text>
<text x="49.7" y="48.8">ASM_VCT1</text>
<text x="61.1" y="48.3">R6009</text>
<text x="61.8" y="49.9">0R</text>
<text x="71" y="50.8">C6008</text>
<text x="71.6" y="48.9">NC</text>
<text x="36.8" y="55.4">GGE_PA_LB_IN</text>
<text x="47.3" y="54.7">C6003</text>
<text x="51" y="54.9">56p</text>
<text x="54.4" y="56.9" transform="rotate(-90 54.4 56.9)">NC</text>
<text x="55.3" y="54.7">R6004</text>
<text x="60.4" y="54.9">0R</text>
<text x="63.2" y="56.9" transform="rotate(-90 63.2 56.9)">NC</text>
<text x="118.2" y="57.7">C6012</text>
<text x="118.8" y="55.5">39p</text>
<text x="127" y="55.9">R6011</text>
<text x="127.8" y="57.6">0R</text>
<text x="172.1" y="55.5">R6012</text>
<text x="172.8" y="57.6">0R</text>
<text x="179.8" y="55.9">R6013</text>
<text x="180.5" y="57.6">0R</text>
<text x="54.4" y="62.7" transform="rotate(-90 54.4 62.7)">R6005</text>
<text x="63.2" y="62.7" transform="rotate(-90 63.2 62.7)">R6010</text>
<text x="66.8" y="62">GSM900/850</text>
<text x="68.1" y="64.2">DCS/PCS</text>
<text x="117.8" y="61">TRX5</text>
<text x="117.8" y="63.2">TRX1</text>
<text x="123.1" y="62" transform="rotate(-90 123.1 62)">C6009</text>
<text x="125.6" y="61.3" transform="rotate(-90 125.6 61.3)">NC</text>
<text x="131.6" y="61.9" transform="rotate(-90 131.6 61.9)">L6001</text>
<text x="133.6" y="61.4" transform="rotate(-90 133.6 61.4)">33n</text>
<text x="175.9" y="60.8" transform="rotate(-90 175.9 60.8)">L6002</text>
<text x="178.1" y="60.2" transform="rotate(-90 178.1 60.2)">NC</text>
<text x="183.6" y="60.9" transform="rotate(-90 183.6 60.9)">C6010</text>
<text x="186" y="60.2" transform="rotate(-90 186 60.2)">NC</text>
<text x="37.8" y="67.5">GGE_PA_HB_IN</text>
<text x="48.4" y="67.1">C6002</text>
<text x="52.1" y="67">18p</text>
<text x="55.5" y="69" transform="rotate(-90 55.5 69)">NC</text>
<text x="56.4" y="67.1">R6002</text>
<text x="61.5" y="67">0R</text>
<text x="63.2" y="69" transform="rotate(-90 63.2 69)">NC</text>
<text x="55.5" y="74.8" transform="rotate(-90 55.5 74.8)">R6003</text>
<text x="63.2" y="74.8" transform="rotate(-90 63.2 74.8)">R6022</text>
<text x="175" y="98.3">VPA</text>
<text x="186.4" y="97.7">R6031</text>
<text x="187.1" y="99.3">0R</text>
<text x="197.5" y="98.5">VCC_PA1</text>
<text x="89.6" y="109.7" transform="rotate(-90 89.6 109.7)">NC</text>
<text x="99.4" y="110.9" transform="rotate(-90 99.4 110.9)">C6022</text>
<text x="99.5" y="113.2" transform="rotate(-90 99.5 113.2)">2u2</text>
<text x="101.7" y="110.9" transform="rotate(-90 101.7 110.9)">C6017</text>
<text x="101.8" y="113.6" transform="rotate(-90 101.8 113.6)">100n</text>
<text x="103.9" y="113.2" transform="rotate(-90 103.9 113.2)">82p</text>
<text x="103.9" y="110.9" transform="rotate(-90 103.9 110.9)">C6024</text>
<text x="119.1" y="110.8" transform="rotate(-90 119.1 110.8)">C6020</text>
<text x="119.4" y="113.6" transform="rotate(-90 119.4 113.6)">100n</text>
<text x="165.4" y="111.9" transform="rotate(-90 165.4 111.9)">NC</text>
<text x="175.3" y="112" transform="rotate(-90 175.3 112)">C6013</text>
<text x="177.5" y="112" transform="rotate(-90 177.5 112)">C6014</text>
<text x="192.7" y="111.8" transform="rotate(-90 192.7 111.8)">C6015</text>
<text x="194.9" y="112" transform="rotate(-90 194.9 112)">C6016</text>
<text x="69.8" y="116.9">W_PA_LB_IN</text>
<text x="81.3" y="116.5">R6023</text>
<text x="87.1" y="116.4">0R</text>
<text x="89.6" y="115.4" transform="rotate(-90 89.6 115.4)">R6024</text>
<text x="93" y="114.6">VBAT</text>
<text x="93.2" y="116.5">C6023</text>
<text x="96.5" y="119.1">VM1</text>
<text x="97.1" y="116.4">56p</text>
<text x="122" y="118.6">51R</text>
<text x="122.8" y="114.9">VCC_PA1</text>
<text x="129.3" y="116.5">L6004</text>
<text x="130.3" y="119.5" transform="rotate(-90 130.3 119.5)">NC</text>
<text x="135.5" y="116.4">3n6</text>
<text x="136.8" y="119.5" transform="rotate(-90 136.8 119.5)">NC</text>
<text x="141.8" y="116.9">W_PA_OUT_B5</text>
<text x="148.9" y="118">W_PA_B1_IN</text>
<text x="159.4" y="117.6">C6011</text>
<text x="163" y="117.5">18p</text>
<text x="165.4" y="117.6" transform="rotate(-90 165.4 117.6)">R6014</text>
<text x="167" y="117.6">R6019</text>
<text x="167.6" y="116">VBAT</text>
<text x="172.8" y="117.5">0R</text>
<text x="175.4" y="114.7" transform="rotate(-90 175.4 114.7)">100n</text>
<text x="177.5" y="114.3" transform="rotate(-90 177.5 114.3)">82p</text>
<text x="193" y="114.7" transform="rotate(-90 193 114.7)">100n</text>
<text x="195.1" y="114.3" transform="rotate(-90 195.1 114.3)">2u2</text>
<text x="198.6" y="116">VCC_PA1</text>
<text x="200.1" y="119.8">R6015</text>
<text x="205.7" y="119.7">NC</text>
<text x="215.3" y="117.3">L6003</text>
<text x="221.3" y="117.5">3n9</text>
<text x="226.4" y="118.2">W_PA_OUT_B1</text>
<text x="93.6" y="121.3">W_PA5_ON</text>
<text x="96.5" y="120.2">VM0</text>
<text x="130.3" y="122.9" transform="rotate(-90 130.3 122.9)">C6026</text>
<text x="136.9" y="122.9" transform="rotate(-90 136.9 122.9)">C6021</text>
<text x="167.2" y="122.4">W_PA1_ON</text>
<text x="170.2" y="121.3">VM0</text>
<text x="170.2" y="120.2">VM1</text>
<text x="215.9" y="120.6" transform="rotate(-90 215.9 120.6)">NC</text>
<text x="216" y="124" transform="rotate(-90 216 124)">C6018</text>
<text x="222.5" y="120.9" transform="rotate(-90 222.5 120.9)">0.5P</text>
<text x="222.6" y="124" transform="rotate(-90 222.6 124)">C6019</text>
<text x="165.5" y="137.9">R6018</text>
<text x="173.5" y="137.6">R6017</text>
<text x="182" y="137.6">R6016</text>
<text x="156.4" y="138.9">PDET</text>
<text x="166.2" y="140">0R</text>
<text x="173.6" y="140">27R</text>
<text x="178.1" y="143.3" transform="rotate(-90 178.1 143.3)">R6020</text>
<text x="180.2" y="142.8" transform="rotate(-90 180.2 142.8)">36R</text>
<text x="182.5" y="140">27R</text>
<text x="222.7" y="172.5">Drawn by</text>
<text x="222.9" y="170.3">Engineer</text>
<text x="222.2" y="174.7">R&amp;D CHK</text>
<text x="222.6" y="179.1">MFG ENGR CHK</text>
<text x="222.7" y="176.9">DOC CTRL CHK</text>
<text x="233.5" y="175">TITLE</text>
<text x="256.5" y="174.7">Size</text>
<text x="183.9" y="181.3">Changed by</text>
<text x="199.5" y="181.3">Date Changed</text>
<text x="214.8" y="181.3">Time Changed</text>
<text x="222.3" y="181.3">QA CHK</text>
<text x="233.4" y="181.3">VER</text>
<text x="238.3" y="181.3">Model Number</text>
<text x="248.7" y="181.6">Sheet</text>
<text x="254.1" y="181.6">of</text>
</g>
<g font-size=".8">
<text x="86" y="50.2" transform="rotate(-90 86 50.2)">20</text>
<text x="88.2" y="50.2" transform="rotate(-90 88.2 50.2)">19</text>
<text x="90.4" y="50.2" transform="rotate(-90 90.4 50.2)">17</text>
<text x="92.6" y="50.2" transform="rotate(-90 92.6 50.2)">21</text>
<text x="93.5" y="53.5" transform="rotate(-90 93.5 53.5)">TXEN</text>
<text x="97" y="50.2" transform="rotate(-90 97 50.2)">22</text>
<text x="101.4" y="50.2" transform="rotate(-90 101.4 50.2)">18</text>
<text x="77.8" y="57.1">5</text>
<text x="77.8" y="54.9">3</text>
<text x="79.4" y="57.7">RF_IN_HB</text>
<text x="79.4" y="55.5">RF_IN_LB</text>
<text x="86.9" y="55.2" transform="rotate(-90 86.9 55.2)">GPCTRL0</text>
<text x="89.1" y="55.2" transform="rotate(-90 89.1 55.2)">GPCTRL1</text>
<text x="89.5" y="59">U6001</text>
<text x="91.3" y="55.2" transform="rotate(-90 91.3 55.2)">GPCTRL2</text>
<text x="97.8" y="54.3" transform="rotate(-90 97.8 54.3)">VRAMP</text>
<text x="102.2" y="54.1" transform="rotate(-90 102.2 54.1)">VBATT</text>
<text x="104.1" y="56.6">ANT</text>
<text x="106.6" y="56">14</text>
<text x="194.1" y="55.5">P6004</text>
<text x="199.6" y="55.5">P6002</text>
<text x="206.2" y="55.5">P6003</text>
<text x="77.8" y="61.5">10</text>
<text x="77.8" y="63.7">11</text>
<text x="79.4" y="62.1">RX1</text>
<text x="79.4" y="64.3">RX2</text>
<text x="91" y="61.8">RF3233</text>
<text x="103.7" y="61">TRX1</text>
<text x="103.7" y="63.2">TRX2</text>
<text x="106.6" y="60.4">12</text>
<text x="106.6" y="62.6">13</text>
<text x="87.4" y="69.8" transform="rotate(-90 87.4 69.8)">1</text>
<text x="88" y="67.8" transform="rotate(-90 88 67.8)">GND1</text>
<text x="88.5" y="69.8" transform="rotate(-90 88.5 69.8)">2</text>
<text x="89.1" y="67.8" transform="rotate(-90 89.1 67.8)">GND2</text>
<text x="89.6" y="69.8" transform="rotate(-90 89.6 69.8)">4</text>
<text x="90.2" y="67.8" transform="rotate(-90 90.2 67.8)">GND3</text>
<text x="90.7" y="69.8" transform="rotate(-90 90.7 69.8)">6</text>
<text x="91.3" y="67.8" transform="rotate(-90 91.3 67.8)">GND4</text>
<text x="91.8" y="69.8" transform="rotate(-90 91.8 69.8)">7</text>
<text x="92.4" y="67.8" transform="rotate(-90 92.4 67.8)">GND5</text>
<text x="92.9" y="69.8" transform="rotate(-90 92.9 69.8)">8</text>
<text x="93.5" y="67.8" transform="rotate(-90 93.5 67.8)">GND6</text>
<text x="94" y="69.8" transform="rotate(-90 94 69.8)">9</text>
<text x="94.5" y="67.8" transform="rotate(-90 94.5 67.8)">GND7</text>
<text x="95.1" y="69.8" transform="rotate(-90 95.1 69.8)">15</text>
<text x="95.6" y="67.8" transform="rotate(-90 95.6 67.8)">GND8</text>
<text x="96.2" y="69.8" transform="rotate(-90 96.2 69.8)">16</text>
<text x="96.7" y="67.8" transform="rotate(-90 96.7 67.8)">GND9</text>
<text x="97.3" y="69.8" transform="rotate(-90 97.3 69.8)">23</text>
<text x="97.8" y="67.8" transform="rotate(-90 97.8 67.8)">EP</text>
<text x="106.7" y="112.9">U6002</text>
<text x="112.6" y="113.1">SKY77701</text>
<text x="180.4" y="114">U6003</text>
<text x="106.6" y="114.2">1</text>
<text x="106.7" y="119.7">4</text>
<text x="106.7" y="118.6">3</text>
<text x="106.7" y="116.4">2</text>
<text x="115.4" y="114.2">10</text>
<text x="115.8" y="116.4">9</text>
<text x="115.8" y="118.6">8 R6021</text>
<text x="115.8" y="119.7">6</text>
<text x="180.2" y="115.3">1</text>
<text x="180.3" y="117.5">2</text>
<text x="180.3" y="119.7">3</text>
<text x="186.3" y="114.2">SKY77701</text>
<text x="189" y="115.3">10</text>
<text x="189.4" y="119.7">8</text>
<text x="189.4" y="117.5">9</text>
<text x="106.6" y="120.8">5</text>
<text x="115.7" y="123">11</text>
<text x="115.8" y="121.9">7</text>
<text x="180.2" y="121.9">5</text>
<text x="180.3" y="120.8">4</text>
<text x="189.3" y="124.1">11</text>
<text x="189.4" y="120.8">6</text>
<text x="189.4" y="123">7</text>
</g>
<g font-size=".7">
<text x="56" y="27.3">1-B5</text>
<text x="56" y="37.2">1-B7</text>
<text x="56" y="42.7">1-B7</text>
<text x="56" y="46">1-A7</text>
<text x="56" y="49.3">1-A7</text>
<text x="45" y="55.9">5-C5</text>
<text x="73.6" y="64.6">5-E11</text>
<text x="73.6" y="62.4">5-D11</text>
<text x="114.2" y="62.7">5-G10</text>
<text x="114.3" y="60.5">5-F10</text>
<text x="46.1" y="67.9">5-C5</text>
<text x="76.9" y="117.4">5-B5</text>
<text x="99.9" y="119.6">1-B5,6-F8</text>
<text x="138.8" y="117.4">5-F8</text>
<text x="156" y="118.5">5-C5</text>
<text x="223.3" y="117.6">5-G8</text>
<text x="99.9" y="120.7">1-B5,6-F8</text>
<text x="99.9" y="121.8">1-B5</text>
<text x="173.6" y="122.9">1-B7</text>
<text x="173.6" y="120.7">1-B5,6-F5</text>
<text x="173.6" y="121.8">1-B5,6-F5</text>
<text x="160.4" y="139.3">5-B5</text>
</g>
<g font-size=".5">
<text x="143.1" y="53.7">P6001</text>
<text x="141.8" y="57.1">4</text>
<text x="141.8" y="56">1</text>
<text x="141.8" y="54.9">3</text>
<text x="142.6" y="54.5">C90-101-0004</text>
<text x="143.1" y="58.5">5</text>
<text x="143.1" y="56.5">IN</text>
<text x="144.2" y="58.5">6</text>
<text x="144.7" y="56.5">OUT</text>
<text x="146.4" y="56">2</text>
<text x="107.9" y="114.7">VBAT</text>
<text x="108" y="119.1">VMODE2</text>
<text x="108" y="116.9">RFIN</text>
<text x="112.9" y="116.9">RFOUT</text>
<text x="113.2" y="119.1">CPLIN</text>
<text x="113.7" y="114.9">VCC</text>
<text x="181.5" y="115.8">VBAT</text>
<text x="181.6" y="118">RFIN</text>
<text x="186.6" y="118">RFOUT</text>
<text x="187.3" y="116">VCC</text>
<text x="108" y="121.3">VEN</text>
<text x="108" y="120.2">VMODE1</text>
<text x="112.6" y="120">CPLOUT</text>
<text x="113.3" y="123.7">PGND</text>
<text x="113.7" y="122.2">GND</text>
<text x="181.6" y="122.4">VEN</text>
<text x="181.6" y="121.3">VMODE1</text>
<text x="181.6" y="120.2">VMODE2</text>
<text x="186.2" y="121.1">CPLOUT</text>
<text x="186.8" y="120.2">CPLIN</text>
<text x="186.9" y="124.8">PGND</text>
<text x="187.3" y="123.3">GND</text>
</g>
</svg>
